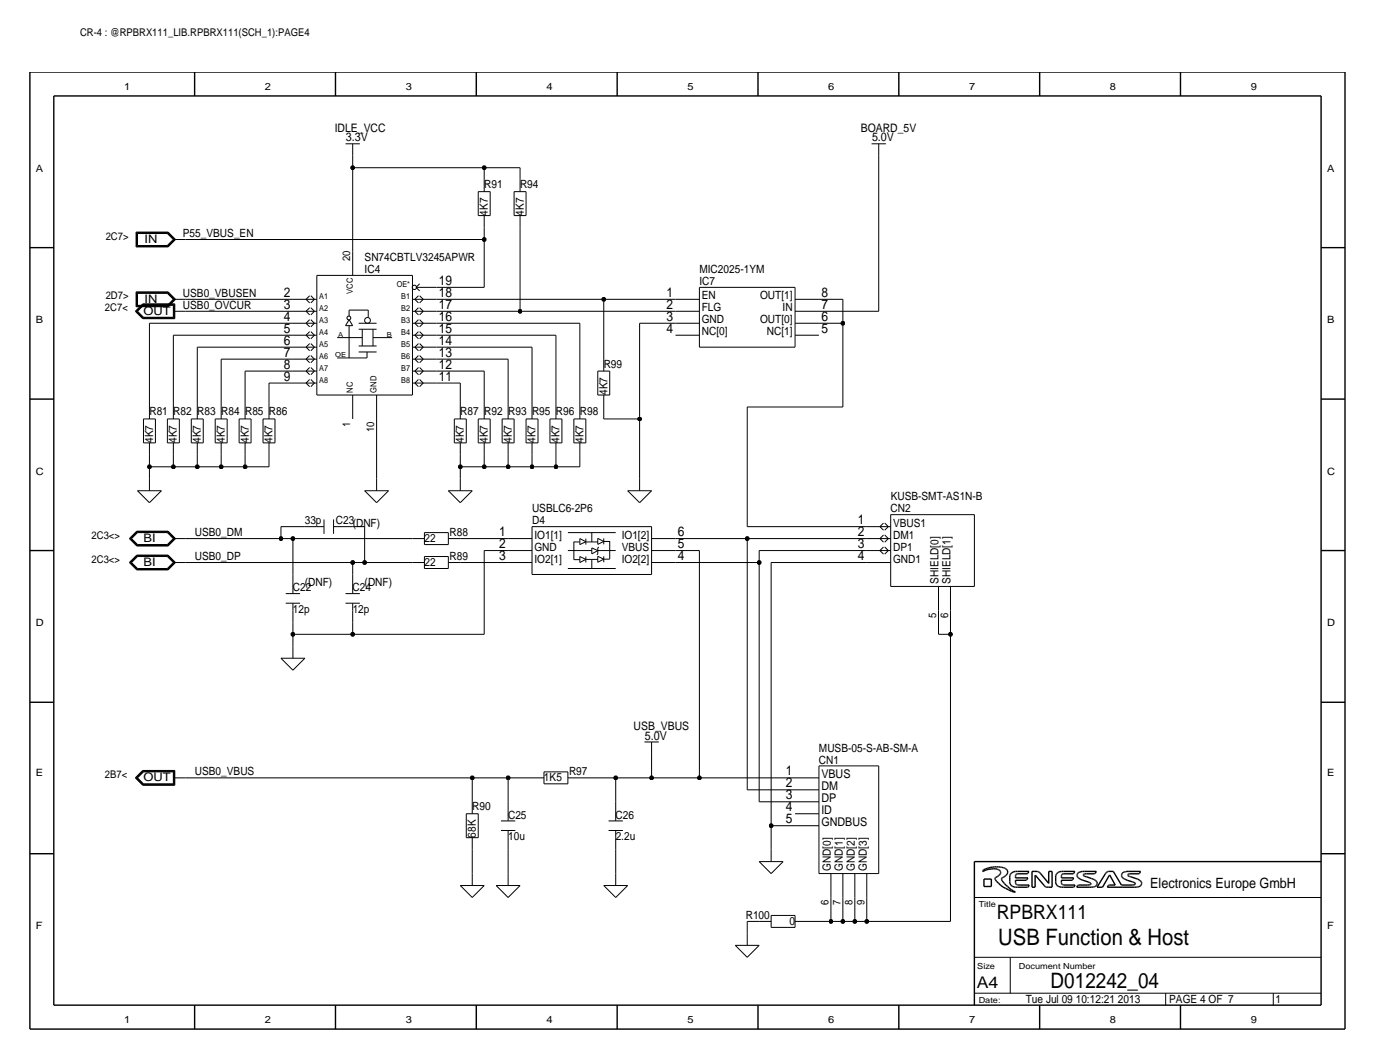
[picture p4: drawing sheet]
<svg xmlns="http://www.w3.org/2000/svg" width="297mm" height="225mm" viewBox="0 0 297 225" stroke-linecap="round" stroke-linejoin="round" font-family="sans-serif">
<!-- layer: Nets -->
<g fill="none" stroke="#000" stroke-width=".21">
<path d="M74.9 35.6v17.8zM74.9 33.1v2.5zM74.9 35.6h28zM102.9 35.6h7.6zM102.9 35.6v2.6zM110.5 35.6v2.6zM186.7 33.1v33zM39.4 50.9h63.5zM102.9 48.3v2.6zM102.9 50.9v10.1zM110.5 48.3v17.8zM31.7 68.6v17.8z"/>
<path d="M31.7 68.6h30.5zM36.8 71.2v15.2zM36.8 71.2h25.4zM39.4 66.1h22.8zM39.4 63.6h22.8zM41.9 73.7h20.3zM41.9 73.7v12.7zM47 76.3h15.2zM47 76.3v10.1zM52.1 78.8v7.6zM52.1 78.8h10.1zM92.7 68.6h30.5z"/>
<path d="M92.7 66.1h17.8zM92.7 73.7h20.3zM92.7 76.3h15.2zM92.7 63.6h35.6zM92.7 78.8h10.2zM92.7 71.2h25.4zM92.7 61h10.2zM102.9 78.8v7.6zM107.9 76.3v10.1zM110.5 66.1h33zM113 73.7v12.7zM118.1 71.2v15.2z"/>
<path d="M123.2 68.6v17.8zM128.3 63.6h15.2zM128.3 63.6v12.7zM135.9 68.6v20.4zM135.9 68.6h7.6zM174 68.6h5.1zM174 63.6h5.1zM174 66.1h12.7zM179.1 68.6v17.8zM179.1 63.6v5zM31.7 99.1h5.1zM31.7 96.6v2.5z"/>
<path d="M31.7 99.1v2.6zM36.8 99.1h5.1zM36.8 96.6v2.5zM41.9 99.1h5.1zM41.9 96.6v2.5zM47 99.1h5.1zM47 96.6v2.5zM52.1 99.1h5.1zM52.1 96.6v2.5zM57.1 96.6v2.5zM57.1 81.3v5.1zM57.1 81.3h5.1z"/>
<path d="M80 89v12.7zM92.7 81.3h5.1zM97.8 99.1h5.1zM97.8 96.6v2.5zM97.8 99.1v2.6zM97.8 81.3v5.1zM102.9 99.1h5.1zM102.9 96.6v2.5zM107.9 99.1h5.1zM107.9 96.6v2.5zM113 99.1h5.1zM113 96.6v2.5z"/>
<path d="M118.1 99.1h5.1zM118.1 96.6v2.5zM123.2 96.6v2.5zM128.3 89h7.6zM128.3 86.4v2.6zM135.9 89v12.7zM158.7 86.4v25.4zM158.8 86.4h20.3zM39.4 119.4h35.5zM39.4 114.4h20.3zM59.7 114.4h2.5zM59.7 111.8v2.6z"/>
<path d="M59.7 111.8h5.1zM62.2 114.4h25.4zM62.2 114.4v7.6zM74.9 111.8h2.6zM74.9 119.4v2.6zM74.9 119.4h2.6zM77.5 119.4h10.1zM77.5 111.8v7.6zM97.8 114.4h10.1zM97.8 119.4h10.1zM102.9 116.9h5.1zM102.9 116.9v17.8z"/>
<path d="M143.5 119.4h17.8zM143.5 116.9h5.1zM143.5 114.4h15.3zM148.6 116.9v48.3zM158.7 114.4v53.3zM158.7 114.4h25.4zM158.7 111.8h25.4zM161.3 116.9v2.5zM161.3 119.4v50.8zM161.3 116.9h22.8zM163.8 119.4v55.9zM163.8 119.4h20.3z"/>
<path d="M62.2 134.7h12.7zM62.2 132.1v2.6zM62.2 134.7v2.5zM74.9 134.7h28zM74.9 132.1v2.6zM199.4 134.7h2.5zM199.4 129.6v5.1zM201.9 134.7v60.9zM201.9 129.6v5.1zM39.4 165.2h60.9zM100.3 165.2v5zM100.3 165.2h7.6z"/>
<path d="M107.9 165.2h5.1zM107.9 165.2v5zM123.2 165.2h7.6zM130.8 165.2h7.6zM130.8 165.2v5zM138.4 165.2h10.2zM138.4 160.1v5.1zM148.6 165.2h20.3zM158.7 167.7h10.2zM161.3 170.2h7.6zM163.8 175.3v5.1zM163.8 175.3h5.1z"/>
<path d="M100.3 180.4v5.1zM107.9 180.4v5.1zM130.8 180.4v5.1zM158.7 195.6h2.6zM158.7 195.6v2.6zM171.4 195.6h5.1zM176.5 195.6h2.6zM176.5 190.6v5zM179.1 195.6h2.5zM179.1 190.6v5zM181.6 195.6h2.5zM181.6 190.6v5z"/>
<path d="M184.1 195.6h17.8zM184.1 190.6v5z"/>
</g>
<g fill="#000" stroke="#000" stroke-width=".21">
<circle cx="74.9" cy="35.6" r=".41"/>
<circle cx="102.9" cy="35.6" r=".41"/>
<circle cx="102.9" cy="50.9" r=".41"/>
<circle cx="110.5" cy="66.1" r=".41"/>
<circle cx="128.3" cy="63.6" r=".41"/>
<circle cx="179.1" cy="68.6" r=".41"/>
<circle cx="31.7" cy="99.1" r=".41"/>
<circle cx="36.8" cy="99.1" r=".41"/>
<circle cx="41.9" cy="99.1" r=".41"/>
<circle cx="47" cy="99.1" r=".41"/>
<circle cx="52.1" cy="99.1" r=".41"/>
<circle cx="97.8" cy="99.1" r=".41"/>
<circle cx="102.9" cy="99.1" r=".41"/>
<circle cx="107.9" cy="99.1" r=".41"/>
<circle cx="113" cy="99.1" r=".41"/>
<circle cx="118.1" cy="99.1" r=".41"/>
<circle cx="135.9" cy="89" r=".41"/>
<circle cx="59.7" cy="114.4" r=".41"/>
<circle cx="62.2" cy="114.4" r=".41"/>
<circle cx="74.9" cy="119.4" r=".41"/>
<circle cx="77.5" cy="119.4" r=".41"/>
<circle cx="158.7" cy="114.4" r=".41"/>
<circle cx="161.3" cy="119.4" r=".41"/>
<circle cx="62.2" cy="134.7" r=".41"/>
<circle cx="74.9" cy="134.7" r=".41"/>
<circle cx="201.9" cy="134.7" r=".41"/>
<circle cx="100.3" cy="165.2" r=".41"/>
<circle cx="107.9" cy="165.2" r=".41"/>
<circle cx="130.8" cy="165.2" r=".41"/>
<circle cx="138.4" cy="165.2" r=".41"/>
<circle cx="148.6" cy="165.2" r=".41"/>
<circle cx="163.8" cy="175.3" r=".41"/>
<circle cx="176.5" cy="195.6" r=".41"/>
<circle cx="179.1" cy="195.6" r=".41"/>
<circle cx="181.6" cy="195.6" r=".41"/>
<circle cx="184.1" cy="195.6" r=".41"/>
</g>
<!-- layer: Components -->
<g fill="none" stroke="#000" stroke-width=".21">
<path d="M73.4 30.5h3.1zM74.9 30.5v2.6zM102.9 38.2v2.5zM110.5 38.2v2.5zM185.2 30.5h3zM186.7 30.5v2.6zM28.9 49.3h6.8zM28.9 49.3v3.1zM28.9 52.4h6.8zM29 49.4h6.7zM29 49.4v2.9zM29 52.3h6.7z"/>
<path d="M29.1 49.5v2.7zM29.1 52.2h6.5zM29.1 49.5h6.5zM29.2 49.6h6.4zM29.2 49.6v2.5zM29.2 52.1h6.4zM35.6 49.6l1.2 1.3zM35.6 52.1l1.2-1.2zM35.6 52.2l1.4-1.3zM35.6 49.5l1.4 1.4zM35.7 52.3l1.4-1.4zM35.7 49.4l1.4 1.5z"/>
<path d="M35.7 52.4l1.6-1.5zM35.7 49.3l1.6 1.6zM36.8 50.9h2.6zM67.3 58.5h20.3zM67.3 58.5v25.4zM74.9 53.4v5.1zM87.6 58.5v25.4zM101.6 45.8h2.5zM101.6 40.7v5.1zM101.6 40.7h2.5zM102.9 45.8v2.5zM104.1 40.7v5.1z"/>
<path d="M109.2 40.7v5.1zM109.2 40.7h2.6zM109.2 45.8h2.6zM110.5 45.8v2.5zM111.8 40.7v5.1zM28.8 66.1l1.5-1.6zM28.8 66.1l1.5 1.6zM28.9 62h6.8zM28.9 66.1l1.5 1.5zM28.9 62v3.1zM28.9 65.1h6.8zM29 62.1h6.7z"/>
<path d="M29 62.1v2.9zM29 65h6.7zM29.1 66.1l1.3-1.4zM29.1 66.1l1.3 1.4zM29.1 62.2v2.7zM29.1 64.9h6.5zM29.1 62.2h6.5zM29.2 66.1l1.3 1.3zM29.2 62.3h6.4zM29.2 66.1l1.3-1.3zM29.2 62.3v2.5zM29.2 64.8h6.4z"/>
<path d="M30.3 64.5h6.8zM30.3 67.7h6.8zM30.4 67.6h6.6zM30.4 64.6h6.6zM30.4 64.6l-1.5 1.5zM30.4 64.7h6.5zM30.4 67.5h6.5zM30.5 67.4h6.3zM30.5 64.8h6.3zM35.6 62.3l1.2 1.3zM35.6 64.8l1.2-1.2zM35.6 64.9l1.4-1.3z"/>
<path d="M35.6 62.2l1.4 1.4zM35.7 65l1.4-1.4zM35.7 62.1l1.4 1.5zM35.7 65.1l1.6-1.5zM35.7 62l1.6 1.6zM36.8 64.8v2.6zM36.8 66.1h2.6zM36.8 63.6h2.6zM36.9 64.7v2.8zM37 64.6v3zM37.1 64.5v3.2zM62.2 78.8h5.1z"/>
<path d="M62.2 76.3h5.1zM62.2 73.7h5.1zM62.2 71.2h5.1zM62.2 68.6h5.1zM62.2 66.1h5.1zM62.2 63.6h5.1zM65 78.8l.8 .8zM65 78.8l.8-.8zM65 76.3l.8 .7zM65 76.3l.8-.8zM65 73.7l.8 .8zM65 73.7l.8-.8z"/>
<path d="M65 71.2l.8 .7zM65 71.2l.8-.8zM65 68.6l.8 .8zM65 68.6l.8-.7zM65 66.1l.8 .8zM65 66.1l.8-.8zM65 63.6l.8 .7zM65 63.6l.8-.8zM66 78l.8 .8zM66 75.5l.8 .8zM66 72.9l.8 .8zM66 70.4l.8 .8z"/>
<path d="M66 67.9l.8 .7zM66 65.3l.8 .8zM66 62.8l.8 .8zM66.8 78.8l-.8 .8zM66.8 76.3l-.8 .7zM66.8 73.7l-.8 .8zM66.8 71.2l-.8 .7zM66.8 68.6l-.8 .8zM66.8 66.1l-.8 .8zM66.8 63.6l-.8 .7zM71.6 76h6.4zM71.6 71.7h5.4z"/>
<path d="M73.4 69.1h1.5zM74.2 67.9l-.8 1.2zM74.2 65.8h4zM74.2 65.8v1.3zM74.2 67.9l.7 1.2zM74.2 69.1v6.9zM76.2 74.7h3.8zM76.2 73.5h3.8zM76.2 69.9h3.8zM76.2 68.6h3.8zM77 69.9v3.6zM78 74.7v1.3z"/>
<path d="M78.2 65.8v1.6zM79.2 71.7h4.1zM79.2 69.9v3.6zM87.6 78.8h5.1zM87.6 76.3h5.1zM87.6 73.7h5.1zM87.6 71.2h5.1zM87.6 68.6h5.1zM87.6 66.1h5.1zM87.6 63.6h5.1zM88.1 78.8l.8 .8zM88.1 78.8l.8-.8z"/>
<path d="M88.1 76.3l.8 .7zM88.1 76.3l.8-.8zM88.1 73.7l.8 .8zM88.1 73.7l.8-.8zM88.1 71.2l.8 .7zM88.1 71.2l.8-.8zM88.1 68.6l.8 .8zM88.1 68.6l.8-.7zM88.1 66.1l.8 .8zM88.1 66.1l.8-.8zM88.1 63.6l.8 .7zM88.1 63.6l.8-.8z"/>
<path d="M88.4 61l.8 .8zM88.4 61l.8-.8zM88.4 61h4.3zM89.2 78l.7 .8zM89.2 75.5l.7 .8zM89.2 72.9l.7 .8zM89.2 70.4l.7 .8zM89.2 67.9l.7 .7zM89.2 65.3l.7 .8zM89.2 62.8l.7 .8zM89.9 78.8l-.7 .8zM89.9 76.3l-.7 .7z"/>
<path d="M89.9 73.7l-.7 .8zM89.9 71.2l-.7 .7zM89.9 68.6l-.7 .8zM89.9 66.1l-.7 .8zM89.9 63.6l-.7 .7zM127 78.8v5.1zM127 78.8h2.5zM128.3 76.3v2.5zM129.5 78.8v5.1zM143.5 71.2h5.1zM143.5 68.6h5.1zM143.5 66.1h5.1z"/>
<path d="M143.5 63.6h5.1zM148.6 73.7h20.3zM148.6 61h20.3zM148.6 61v12.7zM168.9 63.6h5.1zM168.9 68.6h5.1zM168.9 71.2h5.1zM168.9 66.1h5.1zM168.9 61v12.7zM30.5 89v5zM30.5 89h2.5zM30.5 94h2.5z"/>
<path d="M31.7 94v2.6zM31.7 86.4v2.6zM33 89v5zM35.6 94h2.5zM35.6 89v5zM35.6 89h2.5zM36.8 94v2.6zM36.8 86.4v2.6zM38.1 89v5zM40.6 94h2.6zM40.6 89v5zM40.6 89h2.6z"/>
<path d="M41.9 94v2.6zM41.9 86.4v2.6zM43.2 89v5zM45.7 94h2.6zM45.7 89v5zM45.7 89h2.6zM47 94v2.6zM47 86.4v2.6zM48.3 89v5zM50.8 94h2.5zM50.8 89v5zM50.8 89h2.5z"/>
<path d="M52.1 94v2.6zM52.1 86.4v2.6zM53.3 89v5zM55.9 89v5zM55.9 89h2.5zM55.9 94h2.5zM57.1 94v2.6zM57.1 86.4v2.6zM58.4 89v5zM62.2 81.3h5.1zM65 81.3l.8 .8zM65 81.3l.8-.7z"/>
<path d="M66 80.6l.8 .7zM66.8 81.3l-.8 .8zM67.3 83.9h20.3zM74.9 83.9v5.1zM80 83.9v5.1zM87.6 81.3h5.1zM88.1 81.3l.8 .8zM88.1 81.3l.8-.7zM89.2 80.6l.7 .7zM89.9 81.3l-.7 .8zM96.5 89v5zM96.5 89h2.6z"/>
<path d="M96.5 94h2.6zM97.8 94v2.6zM97.8 86.4v2.6zM99.1 89v5zM101.6 94h2.5zM101.6 89v5zM101.6 89h2.5zM102.9 94v2.6zM102.9 86.4v2.6zM104.1 89v5zM106.7 89v5zM106.7 89h2.5z"/>
<path d="M106.7 94h2.5zM107.9 94v2.6zM107.9 86.4v2.6zM109.2 89v5zM111.8 94h2.5zM111.8 89v5zM111.8 89h2.5zM113 94v2.6zM113 86.4v2.6zM114.3 89v5zM116.8 89v5zM116.8 89h2.6z"/>
<path d="M116.8 94h2.6zM118.1 94v2.6zM118.1 86.4v2.6zM119.4 89v5zM121.9 89v5zM121.9 89h2.6zM121.9 94h2.6zM123.2 94v2.6zM123.2 86.4v2.6zM124.5 89v5zM127 83.9h2.5zM128.3 83.9v2.5z"/>
<path d="M27.5 119.4l1.6 1.6zM27.5 114.4l1.6 1.5zM27.5 119.4l1.6-1.5zM27.5 114.4l1.6-1.6zM27.6 119.4l1.5 1.5zM27.6 114.4l1.5 1.4zM27.6 119.4l1.5-1.4zM27.6 114.4l1.5-1.5zM27.8 119.4l1.4-1.3zM27.8 114.4l1.4-1.4zM27.8 119.4l1.4 1.4zM27.8 114.4l1.4 1.3z"/>
<path d="M27.9 119.4l1.3-1.2zM27.9 114.4l1.3-1.3zM27.9 119.4l1.3 1.3zM27.9 114.4l1.3 1.2zM29.1 117.9h6.6zM29.1 112.8h6.6zM29.1 115.9h6.6zM29.1 115.8h6.6zM29.1 118h6.6zM29.1 112.9h6.6zM29.2 118.1h6.4zM29.2 113h6.4z"/>
<path d="M29.2 115.7h6.4zM29.2 104.2h5.1zM29.2 104.2l2.5 2.5zM29.2 118.2h6.4zM29.2 113.1h6.4zM29.2 115.6h6.4zM31.7 101.7v2.5zM34.3 104.2l-2.6 2.5zM35.6 118.2l1.2 1.2zM35.6 113.1l1.2 1.3zM35.6 115.6l1.2-1.2zM35.6 115.7l1.4-1.3z"/>
<path d="M35.6 118.1l1.4 1.3zM35.6 113l1.4 1.4zM35.7 115.8l1.4-1.4zM35.7 118l1.4 1.4zM35.7 112.9l1.4 1.5zM35.7 115.9l1.6-1.5zM35.7 117.9l1.6 1.5zM35.7 112.8l1.6 1.6zM36.8 119.4h2.6zM36.8 114.4h2.6zM64.8 111.8h2.5zM67.3 111.8h1.5z"/>
<path d="M68.8 110.3v3zM70.9 111.8h1.5zM70.9 110.3v3zM72.4 111.8h2.5zM77.5 104.2h5zM77.5 104.2l2.5 2.5zM80 101.7v2.5zM82.5 104.2l-2.5 2.5zM87.6 119.4h2.6zM87.6 114.4h2.6zM90.2 115.6h5zM90.2 118.2v2.5z"/>
<path d="M90.2 118.2h5.1zM90.2 113.1v2.5zM90.2 113.1h5.1zM95.2 104.2l2.6 2.5zM95.2 104.2h5.1zM95.2 119.4h2.6zM95.2 118.2v2.5zM95.2 114.4h2.6zM95.2 113.1v2.5zM97.8 101.7v2.5zM100.3 104.2l-2.5 2.5zM107.9 116.9h5.1z"/>
<path d="M107.9 119.4h5.1zM107.9 114.4h5.1zM113 111.8h25.4zM113 111.8v10.2zM120.6 116.9h5.1zM120.6 113.1h10.2zM121.9 115.1h1.2zM121.9 118.8h1.3zM121.9 116.9v1.9zM121.9 115.1v1.7zM123.2 118.2l1.3 .6zM123.2 119.4l1.3-.6z"/>
<path d="M123.2 118.2v1.2zM123.2 114.4l1.3 .6zM123.2 115.6l1.3-.6zM123.2 114.4v1.2zM124.5 115.1h2.5zM124.5 118.2v1.2zM124.5 114.4v1.2zM124.5 118.8h2.5zM125.7 118.8v1.9zM125.7 113.1v2zM125.7 116.3l1.3 .6zM125.7 117.6l1.3-.7z"/>
<path d="M125.7 116.3v1.3zM127 117.6l-.2 .2zM127 114.3l1.3 .7zM127 115.6l1.3-.6zM127 114.3v1.3zM127 116.3v1.3zM127 118.1l1.3 .6zM127 119.4l1.3-.7zM127 118.1v1.3zM127 116.9h3.8zM127.2 116.1l-.2 .2zM128.3 118.7h1.2z"/>
<path d="M128.3 114.3v1.3zM128.3 118.1v1.3zM128.3 115h1.3zM129.5 114.9v3.8zM133.3 104.2l2.6 2.5zM133.3 104.2h5.1zM135.9 101.7v2.5zM135.9 106.7l2.5-2.5zM138.4 116.9h5.1zM138.4 111.8v10.2zM138.4 119.4h5.1zM138.4 114.4h5.1z"/>
<path d="M184.1 111.8h5.1zM184.1 116.9h5.1zM184.1 114.4h5.1zM184.1 119.4h5.1zM186.9 111.8l.8 .8zM186.9 111.8l.8-.8zM186.9 116.9l.8 .8zM186.9 116.9l.8-.8zM186.9 114.4l.8 .7zM186.9 114.4l.8-.8zM188 111l.7 .8zM188 116.1l.7 .8z"/>
<path d="M188 113.6l.7 .8zM188.7 111.8l-.7 .8zM188.7 116.9l-.7 .8zM188.7 114.4l-.7 .7zM189.2 109.3h17.8zM189.2 109.3v15.2zM207 109.3v15.2zM29.1 121h6.6zM29.1 120.9h6.6zM29.2 120.8h6.4zM29.2 120.7h6.4zM35.6 120.7l1.2-1.3z"/>
<path d="M35.6 120.8l1.4-1.4zM35.7 120.9l1.4-1.5zM35.7 121l1.6-1.6zM59.7 139.8l2.5 2.5zM59.7 139.8h5.1zM60.7 128.1h3.1zM60.7 126h3.1zM62.2 137.2v2.6zM62.2 129.6v2.5zM62.2 122v2.5zM62.2 124.5v1.5zM62.2 128.1v1.5z"/>
<path d="M64.8 139.8l-2.6 2.5zM73.4 128.1h3.1zM73.4 126h3.1zM74.9 129.6v2.5zM74.9 122v2.5zM74.9 124.5v1.5zM74.9 128.1v1.5zM90.2 120.7h5zM113 122h25.4zM120.6 120.7h10.2zM189.2 124.5h17.8zM199.4 124.5v5.1z"/>
<path d="M201.9 124.5v5.1zM136.9 157.5h3.1zM138.4 157.5v2.6zM28.8 165.2l1.5-1.6zM28.8 165.2l1.5 1.5zM28.9 165.2l1.5 1.4zM28.9 165.2l1.5-1.5zM29.1 165.2l1.3-1.4zM29.1 165.2l1.3 1.3zM29.2 165.2l1.3 1.2zM29.2 165.2l1.3-1.3zM30.3 163.6h6.8z"/>
<path d="M30.3 166.7h6.8zM30.4 166.6h6.6zM30.4 163.7h6.6zM30.4 163.8h6.5zM30.4 166.5h6.5zM30.5 166.4h6.3zM30.5 163.9h6.3zM36.8 163.9v2.5zM36.8 165.2h2.6zM36.9 163.8v2.7zM37 163.7v2.9zM37.1 163.6v3.1z"/>
<path d="M99.1 177.9h2.5zM99.1 172.8v5.1zM99.1 172.8h2.5zM100.3 177.9v2.5zM100.3 170.2v2.6zM101.6 172.8v5.1zM106.4 174.3h3.1zM106.4 176.3h3.1zM107.9 177.9v2.5zM107.9 170.2v2.6zM107.9 172.7v1.6zM107.9 176.3v1.6z"/>
<path d="M113 165.2h2.6zM115.6 166.4h5zM115.6 163.9v2.5zM115.6 163.9h5.1zM120.6 165.2h2.6zM120.6 163.9v2.5zM129.3 174.3h3zM129.3 176.3h3zM130.8 177.9v2.5zM130.8 170.2v2.6zM130.8 172.7v1.6zM130.8 176.3v1.6z"/>
<path d="M168.9 165.2h5.1zM168.9 175.3h5.1zM168.9 172.8h5.1zM168.9 170.2h5.1zM168.9 167.7h5.1zM174 162.6h12.7zM174 162.6v22.9zM186.7 162.6v22.9zM97.8 188l2.5 2.6zM97.8 188h5.1zM100.3 185.5v2.5zM102.9 188l-2.6 2.6z"/>
<path d="M105.4 188h5.1zM105.4 188l2.5 2.6zM107.9 185.5v2.5zM110.5 188l-2.6 2.6zM128.3 188h5zM128.3 188l2.5 2.6zM130.8 185.5v2.5zM133.3 188l-2.5 2.6zM158.7 198.2v2.5zM161.3 182.9l2.5 2.6zM161.3 195.6h2.5zM161.3 182.9h5.1z"/>
<path d="M163.8 180.4v2.5zM163.8 196.9h5.1zM163.8 194.4v2.5zM163.8 194.4h5.1zM166.4 182.9l-2.6 2.6zM168.9 195.6h2.6zM168.9 194.4v2.5zM174 185.5h12.7zM176.5 185.5v5.1zM179.1 185.5v5.1zM181.6 185.5v5.1zM184.1 185.5v5.1z"/>
<path d="M156.2 200.7h5.1zM156.2 200.7l2.5 2.6zM161.3 200.7l-2.6 2.6z"/>
<circle cx="74.1" cy="67.5" r=".41"/>
<circle cx="78.1" cy="68" r=".61"/>
<circle cx="88" cy="61" r=".46"/>
</g>
<!-- layer: Page Border and Title Block -->
<g fill="none" stroke="#000" stroke-width=".3">
<path d="M6.3 15.3h279.5zM6.3 15.3v203.2zM41.4 15.3v5.1zM71.3 15.3v5.1zM101.2 15.3v5.1zM131.1 15.3v5.1zM161 15.3v5.1zM191 15.3v5.1zM220.9 15.3v5.1zM250.8 15.3v5.1zM285.8 15.3v203.2zM11.4 20.4h269.3z"/>
<path d="M11.4 20.4v193zM280.7 20.4v193zM6.3 52.6h5.1zM280.7 52.6h5zM6.3 84.7h5.1zM280.7 84.7h5zM6.3 116.9h5.1zM280.7 116.9h5zM6.3 149.1h5.1zM280.7 149.1h5zM6.3 181.3h5.1zM207 182.9h73.7z"/>
<path d="M207 182.9v30.5zM208.8 185h.1M208.8 184.9h.1M208.8 185.1h.1M208.8 184.9v.1zM208.9 185l.3-.2zM208.9 184.7h.1zM208.9 185h.1M208.9 184.7l-.1 .1zM209 184.7l.3-.2zM209 186.6h1.6zM209 188.2h1.6z"/>
<path d="M209 186.6v1.6zM209.2 184.8l.5-.1zM209.3 184.5l.5-.1zM209.7 184.7l.4-.1zM209.8 184.4l.3-.1zM210.1 184.3l.4-.2zM210.1 184.6l.5-.1zM210.5 184.1h.4zM210.6 184.5h.4zM210.6 186.6v1.6zM210.9 184.1l.4-.1zM211 184.5h.4z"/>
<path d="M211.3 184h.4zM211.4 186.6l.1 .2zM211.4 186.4h.1M211.4 186.5h.1M211.4 186.5v.1zM211.4 184.5h.4zM211.5 186.3h.1zM211.5 186.8l.2 .3zM211.6 186.3l.3-.2zM211.7 187.1l.4 .4zM211.7 184h.4zM211.8 184.5l.2 .1z"/>
<path d="M211.9 186.1l.2-.2zM212 184.6l.1 .1zM212.1 187.5l.4 .4zM212.1 184l.4 .1zM212.1 185.9l.2-.1zM212.1 184.7h.2zM212.3 185.8l.1-.1zM212.3 184.7l.1 .1zM212.4 184.8l.1 .2zM212.5 185v.1zM212.5 184.1h.3zM212.5 187.9l.6 .4z"/>
<path d="M212.5 185.5l-.1 .2zM212.5 185.1l.1 .1zM212.6 185.3l-.1 .2zM212.6 185.2v.1zM212.8 186.6v.1zM212.8 186.6h.1M212.8 186.4l.2-.1zM212.8 184.1l.4 .1zM212.8 186.7l.1 .3zM212.8 186.5h.1M212.8 186.4h.1M212.9 187l.3 .3z"/>
<path d="M213 186.3l.2-.1zM213.1 188.3l.6 .3zM213.2 184.2l.2 .1zM213.2 187.3l.2 .3zM213.2 186.2l.3-.1zM213.4 184.3l.2 .1zM213.4 187.6l.3 .4zM213.6 185.9l.2-.1zM213.6 184.4l.2 .2zM213.6 185.9l-.1 .2zM213.7 188.6l.6 .3zM213.7 188l.4 .2z"/>
<path d="M213.8 184.6l.2 .1zM214 184.7l.1 .2zM214 185.6l-.2 .2zM214.1 188.2l.3 .4zM214.1 185.4l-.1 .2zM214.1 185.2v.2zM214.1 184.9v.3zM214.3 188.9l.6 .3zM214.4 188.6l.4 .3zM214.5 187.5l.1 .2zM214.5 187.1v.4zM214.5 186.2v.9z"/>
<path d="M214.5 185.9v.3zM214.6 187.7l.2 .3zM214.6 185.7l-.1 .2zM214.8 188l.1 .1zM214.8 185.5l-.2 .2zM214.8 188.9l.4 .2zM214.9 189.2l.6 .2zM214.9 188.1l.3 .1zM214.9 185.3l-.1 .2zM214.9 185.3l.3-.1zM215.2 185.2l.2-.1zM215.2 188.2l.2 .1z"/>
<path d="M215.2 189.1l.5 .3zM215.4 188.3l.3 .1zM215.4 185.1l.3-.1zM215.6 189.4h.1M215.7 189.4h.1M215.7 185h.5zM215.7 187.5l.1 .1zM215.7 185.9v.2zM215.7 186.1v.3zM215.7 186.9h2.3zM215.7 186.9v.5zM215.7 187.5h.1"/>
<path d="M215.7 188.4h.5zM215.7 186.4h2.7zM215.8 187.7h.1M215.8 185.8l-.1 .1zM215.8 187.7l.1 .1zM215.8 185.7v.1zM215.8 185.7l.2-.1zM215.9 187.8h.1zM216 185.6l.1-.1zM216 187.8l.2 .1zM216.1 185.5h.2zM216.2 188.4h2.1z"/>
<path d="M216.2 187.9h.1zM216.2 185h2.4zM216.3 185.5h.2zM216.3 187.9h.2zM216.5 187.9h2.1zM216.5 185.5h1.7zM218 186.9l.1-.1zM218.1 186.8h.1M218.2 185.5h.1zM218.3 188.4h.1M218.4 185.4l-.1 .1zM218.4 186.4l-.3 .4z"/>
<path d="M218.4 188.4l.1-.1zM218.6 185l-.2 .4zM218.6 187.9l-.1 .4zM219.3 188.4h.6zM219.3 185h.6zM219.3 185v3.4zM219.9 185h.4zM219.9 185.8v2.6zM220 185.9h.1M220 185.9l1.8 2.1zM220.3 185l.2 .1zM220.5 185.1h.1z"/>
<path d="M220.6 185.1l.1 .1zM220.7 185.2h.1zM220.8 185.2l.2 .2zM221 185.4l1.8 2.1zM221.8 188l.2 .2zM222 188.2l.1 .1zM222.1 188.3h.1zM222.2 188.3l.3 .1zM222.5 188.4h.3zM222.8 187.5h.1M222.8 188.4h.7zM222.8 185h.7z"/>
<path d="M222.8 185v2.6zM223.5 185v3.4zM224.3 187.5l.1 .2zM224.3 187.1v.4zM224.3 186.2v.9zM224.3 185.9v.3zM224.4 187.7l.1 .3zM224.4 185.7l-.1 .2zM224.5 188l.2 .1zM224.5 185.5l-.1 .2zM224.7 185.3l.2-.1zM224.7 188.1l.2 .1z"/>
<path d="M224.7 185.3l-.2 .2zM224.9 185.2l.3-.1zM224.9 188.2l.3 .1zM225.2 188.3l.3 .1zM225.2 185.1l.3-.1zM225.5 185h.4zM225.5 187.6l.1 .1zM225.5 186.4h2.6zM225.5 185.9v.2zM225.5 186.1v.3zM225.5 186.9h2.2zM225.5 186.9v.5z"/>
<path d="M225.5 187.5h.1M225.5 187.5v.1zM225.5 188.4h.4zM225.6 185.8l-.1 .1zM225.6 187.7l.1 .1zM225.6 185.7v.1zM225.6 185.7l.1-.1zM225.7 187.8h.1zM225.7 185.6l.2-.1zM225.8 187.8l.1 .1zM225.9 185.5h.1zM225.9 188.4h2.1z"/>
<path d="M225.9 187.9h.2zM225.9 185h2.4zM226 185.5h.3zM226.1 187.9h.2zM226.3 185.5h1.7zM226.3 187.9h2.1zM227.7 186.9l.1-.1zM227.8 186.8h.1M228 185.5h.1zM228 188.4h.1M228.1 186.4l-.2 .4zM228.1 188.4h.1"/>
<path d="M228.1 185.4v.1zM228.3 185l-.2 .4zM228.4 187.9l-.2 .4zM228.8 188.4h2.7zM228.8 186l.1 .1zM228.8 185.9h.1M228.9 186.1l.1 .1zM228.9 185.7l-.1 .2zM228.9 185.5v.2zM229 186.2l.1 .1zM229 188l-.2 .4zM229 188h.1z"/>
<path d="M229.1 186.3l.1 .2zM229.1 185.4l-.2 .1zM229.1 187.9h.1M229.1 187.9h2zM229.2 185.2l-.1 .2zM229.2 185.2h.2zM229.2 186.5l.2 .1zM229.4 185.2l.3-.1zM229.4 186.6l.3 .1zM229.7 185.1l.3-.1zM229.7 186.7l.4 .2zM230 185h.4z"/>
<path d="M230.1 186.9l1.1 .3zM230.2 185.7h.1M230.2 185.8h.1M230.2 185.9h.1M230.2 185.9l.1 .1zM230.2 185.6h.1M230.3 185.6l.1-.1zM230.3 186l.2 .1zM230.4 185.5h.1M230.4 185h2.5zM230.5 185.5h.3zM230.5 186.1h.3z"/>
<path d="M230.8 186.1l1.1 .4zM230.8 185.5h1.7zM231.1 187.9h.3zM231.2 187.2l.2 .2zM231.4 187.9h.2zM231.4 187.4l.2 .1zM231.5 188.4h.5zM231.6 187.5h.1zM231.7 187.8h.1M231.7 187.5l.1 .2zM231.8 187.7l-.1 .1zM231.9 186.5l.4 .1z"/>
<path d="M232 188.4l.3-.1zM232.3 186.6l.2 .2zM232.3 188.3h.3zM232.5 186.8l.3 .1zM232.5 185.5h.1zM232.6 188.3l.2-.1zM232.6 185.5l.1-.1zM232.8 188.2l.1-.2zM232.8 186.9l.1 .1zM232.9 187l.1 .2zM232.9 185l-.2 .4zM233 187.2l.1 .1z"/>
<path d="M233 187.9l-.1 .1zM233.1 187.3v.2zM233.1 188.4h1.1zM233.1 187.7l-.1 .2zM233.1 187.6h.1M233.1 187.6v.1zM234.8 185.6l-1.7 2.8zM234.9 185.4l-.1 .2zM234.9 185.3v.1zM235 185.3l.1-.1zM235.2 185.1l-.1 .1zM235.2 185.1h.1z"/>
<path d="M235.3 188.4h3.3zM235.3 185.1l.2-.1zM235.5 185h.3zM235.5 188l-.2 .4zM235.5 188h.1zM235.6 188l.1-.1zM235.7 185.9l-1.5 2.5zM235.7 187.9h1.2zM235.7 185.8h.1M235.7 185.8v.1zM235.8 185.8l1.1 2.1zM235.8 185h.7z"/>
<path d="M236.5 185l1.8 2.9zM238.3 185.9v.1zM238.3 187.9h2.2zM238.3 186.1l.1 .1zM238.3 186h.1M238.3 185.7v.2zM238.4 186.2l.1 .1zM238.4 185.5l-.1 .2zM238.5 185.4l-.1 .1zM238.5 186.3l.2 .2zM238.6 188.4h2.4zM238.6 185.2l-.1 .2z"/>
<path d="M238.6 185.2h.3zM238.7 186.5l.2 .1zM238.9 185.2l.2-.1zM238.9 186.6l.3 .1zM239.1 185.1l.3-.1zM239.2 186.7l.3 .2zM239.4 185h.4zM239.5 186.9l1.1 .3zM239.6 185.7h.1M239.6 185.8h.1M239.6 185.9h.1M239.6 185.9l.1 .1z"/>
<path d="M239.7 185.6h.1M239.7 186l.2 .1zM239.7 185.6l.2-.1zM239.8 185h2.5zM239.9 186.1h.3zM239.9 185.5h.4zM240.2 186.1l1.2 .4zM240.3 185.5h1.7zM240.5 187.9h.4zM240.6 187.2l.3 .2zM240.9 187.9l.2-.1zM240.9 187.4l.2 .1z"/>
<path d="M241 188.4h.4zM241.1 187.8h.1M241.1 187.5h.1zM241.2 187.7l-.1 .1zM241.2 187.7h.1M241.2 187.5v.2zM241.4 186.5l.3 .1zM241.4 188.4l.3-.1zM241.7 188.3h.3zM241.7 186.6l.3 .2zM242 186.8l.2 .1zM242 188.3l.2-.1z"/>
<path d="M242 185.5h.1zM242.1 185.4v.1zM242.2 186.9l.1 .1zM242.2 188.2l.2-.2zM242.3 187l.2 .2zM242.3 185l-.2 .4zM242.5 187.9l-.1 .1zM242.5 187.2v.1zM242.5 187.5l.1 .1zM242.5 187.3v.2zM242.5 187.7v.2zM242.6 187.6l-.1 .1z"/>
<path d="M280.7 181.3h5zM6.3 218.5h279.5zM11.4 213.4h269.3zM41.4 213.4v5.1zM71.3 213.4v5.1zM101.2 213.4v5.1zM131.1 213.4v5.1zM161 213.4v5.1zM191 213.4v5.1zM220.9 213.4v5.1zM250.8 213.4v5.1z"/>
</g>
<path d="M207 190.6h73.7zM207 210.9h73.7zM207 203.3h73.7zM214.6 203.3v7.6zM247.6 210.9v2.5zM270.5 210.9v2.5z" fill="none" stroke="#000" stroke-width=".21"/>
<text font-size="4.8" x="212.1" y="200.7">USB Function &amp; Host</text>
<text font-size="4.5" x="223.2" y="209.9">D012242_04</text>
<text font-size="4.2" x="211.8" y="195.1">RPBRX111</text>
<text font-size="3.4" x="207.5" y="209.9">A4</text>
<text font-size="3" x="244.3" y="188.5">Electronics Europe GmbH</text>
<g font-size="2.9">
<text x="60.3" y="65.6">3</text>
<text x="60.3" y="63">2</text>
<text x="93.2" y="60.5">19</text>
<text x="93.2" y="65.6">17</text>
<text x="93.2" y="63">18</text>
<text x="141.6" y="65.6">2</text>
<text x="141.6" y="63">1</text>
<text x="174.5" y="63">8</text>
<text x="174.5" y="65.6">7</text>
<text x="60.3" y="70.7">5</text>
<text x="60.3" y="68.1">4</text>
<text x="93.2" y="70.7">15</text>
<text x="93.2" y="68.1">16</text>
<text x="141.6" y="70.7">4</text>
<text x="141.6" y="68.1">3</text>
<text x="174.5" y="68.1">6</text>
<text x="174.5" y="70.7">5</text>
<text x="60.3" y="75.7">7</text>
<text x="60.3" y="73.2">6</text>
<text x="93.2" y="75.7">13</text>
<text x="93.2" y="73.2">14</text>
<text x="60.3" y="80.8">9</text>
<text x="60.3" y="78.3">8</text>
<text x="93.2" y="80.8">11</text>
<text x="93.2" y="78.3">12</text>
<text x="106" y="113.8">1</text>
<text x="144" y="113.8">6</text>
<text x="182.2" y="113.8">2</text>
<text x="182.2" y="111.3">1</text>
<text x="106" y="118.9">3</text>
<text x="106" y="116.4">2</text>
<text x="144" y="116.4">5</text>
<text x="144" y="118.9">4</text>
<text x="182.2" y="118.9">4</text>
<text x="182.2" y="116.4">3</text>
<text x="167" y="164.6">1</text>
<text x="167" y="167.2">2</text>
<text x="167" y="172.3">4</text>
<text x="167" y="169.7">3</text>
<text x="167" y="174.8">5</text>
</g>
<g font-size="2.6">
<text x="73.5" y="30">3.3V</text>
<text x="185.3" y="30">5.0V</text>
<text x="137" y="157">5.0V</text>
<text x="174.5" y="165.2">VBUS</text>
<text x="174.5" y="167.7">DM</text>
<text x="174.5" y="172.8">ID</text>
<text x="174.5" y="170.2">DP</text>
<text x="174.5" y="175.3">GNDBUS</text>
</g>
<g font-size="2.5">
<text x="71.1" y="28">IDLE_VCC</text>
<text x="182.9" y="28">BOARD_5V</text>
<text x="30.7" y="51.6">IN</text>
<text x="30.7" y="64.3">IN</text>
<text x="30.5" y="66.9">OUT</text>
<text x="30.5" y="115.1">BI</text>
<text x="30.5" y="120.2">BI</text>
<text x="134.6" y="155">USB_VBUS</text>
<text x="30.5" y="165.9">OUT</text>
</g>
<g font-size="2.4">
<text x="102.9" y="39.9">R91</text>
<text x="110.5" y="39.9">R94</text>
<text x="103.6" y="45.8" transform="rotate(-90 103.6 45.8)">4K7</text>
<text x="111.3" y="45.8" transform="rotate(-90 111.3 45.8)">4K7</text>
<text x="38.9" y="50.3">P55_VBUS_EN</text>
<text x="77.5" y="57.9">IC4</text>
<text x="77.5" y="55.4">SN74CBTLV3245APWR</text>
<text x="148.6" y="58">MIC2025-1YM</text>
<text x="38.9" y="63">USB0_VBUSEN</text>
<text x="38.9" y="65.6">USB0_OVCUR</text>
<text x="148.6" y="60.5">IC7</text>
<text x="149.1" y="63.6">EN</text>
<text x="161.5" y="63.6">OUT[1]</text>
<text x="149.1" y="71.2">NC[0]</text>
<text x="149.1" y="68.6">GND</text>
<text x="149.1" y="66.1">FLG</text>
<text x="161.5" y="68.6">OUT[0]</text>
<text x="162.9" y="71.2">NC[1]</text>
<text x="166.3" y="66.1">IN</text>
<text x="128.3" y="78">R99</text>
<text x="129" y="83.9" transform="rotate(-90 129 83.9)">4K7</text>
<text x="31.7" y="88.2">R81 R82 R83 R84 R85 R86</text>
<text x="97.8" y="88.2">R87 R92 R93 R95 R96 R98</text>
<text x="32.5" y="94" transform="rotate(-90 32.5 94)">4K7</text>
<text x="37.6" y="94" transform="rotate(-90 37.6 94)">4K7</text>
<text x="42.7" y="94" transform="rotate(-90 42.7 94)">4K7</text>
<text x="47.8" y="94" transform="rotate(-90 47.8 94)">4K7</text>
<text x="52.8" y="94" transform="rotate(-90 52.8 94)">4K7</text>
<text x="57.9" y="94" transform="rotate(-90 57.9 94)">4K7</text>
<text x="98.6" y="94" transform="rotate(-90 98.6 94)">4K7</text>
<text x="103.6" y="94" transform="rotate(-90 103.6 94)">4K7</text>
<text x="108.7" y="94" transform="rotate(-90 108.7 94)">4K7</text>
<text x="113.8" y="94" transform="rotate(-90 113.8 94)">4K7</text>
<text x="118.9" y="94" transform="rotate(-90 118.9 94)">4K7</text>
<text x="124" y="94" transform="rotate(-90 124 94)">4K7</text>
<text x="189.2" y="106.2">KUSB-SMT-AS1N-B</text>
<text x="41.4" y="113.8">USB0_DM</text>
<text x="64.7" y="111.3">33p</text>
<text x="71.4" y="111.3">C23(DNF)</text>
<text x="95.5" y="113.8">R88</text>
<text x="113" y="108.8">USBLC6-2P6</text>
<text x="113.1" y="111.3">D4</text>
<text x="189.2" y="108.8">CN2</text>
<text x="189.7" y="111.8">VBUS1</text>
<text x="41.4" y="118.9">USB0_DP</text>
<text x="90.2" y="115.1">22</text>
<text x="95.5" y="118.9">R89</text>
<text x="113.5" y="119.4">IO2[1]</text>
<text x="113.5" y="114.4">IO1[1]</text>
<text x="113.5" y="116.9">GND</text>
<text x="132.1" y="119.4">IO2[2]</text>
<text x="132.1" y="114.4">IO1[2]</text>
<text x="132.1" y="116.9">VBUS</text>
<text x="189.7" y="116.9">DP1</text>
<text x="189.7" y="114.3">DM1</text>
<text x="189.7" y="119.4">GND1</text>
<text x="62.2" y="125.5">C22</text>
<text x="64.8" y="124.5">(DNF)</text>
<text x="74.9" y="125.5">C24</text>
<text x="77.5" y="124.5">(DNF)</text>
<text x="90.2" y="120.2">22</text>
<text x="199.4" y="124" transform="rotate(-90 199.4 124)">SHIELD[0]</text>
<text x="201.9" y="124" transform="rotate(-90 201.9 124)">SHIELD[1]</text>
<text x="62.2" y="130.1">12p</text>
<text x="74.9" y="130.1">12p</text>
<text x="174" y="159.6">MUSB-05-S-AB-SM-A</text>
<text x="41.4" y="164.6">USB0_VBUS</text>
<text x="115.6" y="165.9">1K5</text>
<text x="120.9" y="164.6">R97</text>
<text x="174" y="162.1">CN1</text>
<text x="100.3" y="172">R90</text>
<text x="107.9" y="173.8">C25</text>
<text x="130.8" y="173.8">C26</text>
<text x="101.1" y="177.9" transform="rotate(-90 101.1 177.9)">68K</text>
<text x="108" y="178.4">10u</text>
<text x="130.8" y="178.4">2.2u</text>
<text x="176.5" y="185" transform="rotate(-90 176.5 185)">GND[0]</text>
<text x="179.1" y="185" transform="rotate(-90 179.1 185)">GND[1]</text>
<text x="181.6" y="185" transform="rotate(-90 181.6 185)">GND[2]</text>
<text x="184.1" y="185" transform="rotate(-90 184.1 185)">GND[3]</text>
<text x="158.4" y="195.1">R100</text>
<text x="167.7" y="196.4">0</text>
<text x="217.9" y="212.9">Tue Jul 09 10:12:21 2013</text>
<text x="248.4" y="212.9">PAGE 4 OF 7</text>
<text x="271" y="212.9">1</text>
</g>
<g font-size="2.3">
<text x="17" y="7.7">CR-4 : @RPBRX111_LIB.RPBRX111(SCH_1):PAGE4</text>
<text x="22.5" y="50.9">2C7&gt;</text>
<text x="74.4" y="55.4" transform="rotate(-90 74.4 55.4)">20</text>
<text x="22.5" y="63.5">2D7&gt;</text>
<text x="22.3" y="66.1">2C7&lt;</text>
<text x="74.4" y="90.6" transform="rotate(-90 74.4 90.6)">1</text>
<text x="79.5" y="91.7" transform="rotate(-90 79.5 91.7)">10</text>
<text x="19.5" y="114.4">2C3&lt;&gt;</text>
<text x="19.5" y="119.4">2C3&lt;&gt;</text>
<text x="198.9" y="131.2" transform="rotate(-90 198.9 131.2)">5</text>
<text x="201.4" y="131.2" transform="rotate(-90 201.4 131.2)">6</text>
<text x="22.3" y="165.1">2B7&lt;</text>
<text x="176" y="192.2" transform="rotate(-90 176 192.2)">6</text>
<text x="178.6" y="192.2" transform="rotate(-90 178.6 192.2)">7</text>
<text x="181.1" y="192.2" transform="rotate(-90 181.1 192.2)">8</text>
<text x="183.6" y="192.2" transform="rotate(-90 183.6 192.2)">9</text>
</g>
<g font-size="2.1">
<text x="26.4" y="19.1">1</text>
<text x="56.3" y="19.1">2</text>
<text x="86.2" y="19.1">3</text>
<text x="116.1" y="19.1">4</text>
<text x="146.1" y="19.1">5</text>
<text x="176" y="19.1">6</text>
<text x="205.9" y="19.1">7</text>
<text x="235.8" y="19.1">8</text>
<text x="265.7" y="19.1">9</text>
<text x="7.6" y="36.5">A</text>
<text x="281.9" y="36.5">A</text>
<text x="7.6" y="68.7">B</text>
<text x="281.9" y="68.7">B</text>
<text x="7.6" y="100.8">C</text>
<text x="281.9" y="100.8">C</text>
<text x="7.6" y="133">D</text>
<text x="281.9" y="133">D</text>
<text x="7.6" y="164.7">E</text>
<text x="281.9" y="164.7">E</text>
<text x="7.6" y="197.3">F</text>
<text x="281.9" y="197.3">F</text>
<text x="26.4" y="217.2">1</text>
<text x="56.3" y="217.2">2</text>
<text x="86.2" y="217.2">3</text>
<text x="116.1" y="217.2">4</text>
<text x="146.1" y="217.2">5</text>
<text x="176" y="217.2">6</text>
<text x="205.9" y="217.2">7</text>
<text x="235.8" y="217.2">8</text>
<text x="265.7" y="217.2">9</text>
</g>
<g font-size="1.8">
<text x="74.9" y="62.4" transform="rotate(-90 74.9 62.4)">VCC</text>
<text x="74.9" y="83.4" transform="rotate(-90 74.9 83.4)">NC</text>
<text x="80" y="83.4" transform="rotate(-90 80 83.4)">GND</text>
<text x="207.9" y="192.6">Title</text>
<text x="207.6" y="205.7">Size</text>
<text x="216.5" y="205.7">Document Number</text>
<text x="207.9" y="212.9">Date:</text>
</g>
<g font-size="1.7">
<text x="67.8" y="63.5">A1</text>
<text x="84.3" y="61">OE*</text>
<text x="85.2" y="63.5">B1</text>
<text x="67.8" y="71.2">A4</text>
<text x="67.8" y="68.6">A3</text>
<text x="67.8" y="66.1">A2</text>
<text x="85.2" y="71.2">B4</text>
<text x="85.2" y="68.6">B3</text>
<text x="85.2" y="66.1">B2</text>
<text x="67.8" y="76.2">A6</text>
<text x="67.8" y="73.7">A5</text>
<text x="85.2" y="76.3">B6</text>
<text x="85.2" y="73.7">B5</text>
<text x="67.8" y="81.3">A8</text>
<text x="67.8" y="78.8">A7</text>
<text x="85.2" y="81.3">B8</text>
<text x="85.2" y="78.8">B7</text>
</g>
<g font-size="1.5">
<text x="71.9" y="71.5">A</text>
<text x="82.2" y="71.5">B</text>
<text x="71.2" y="75.7">OE</text>
</g>
</svg>
